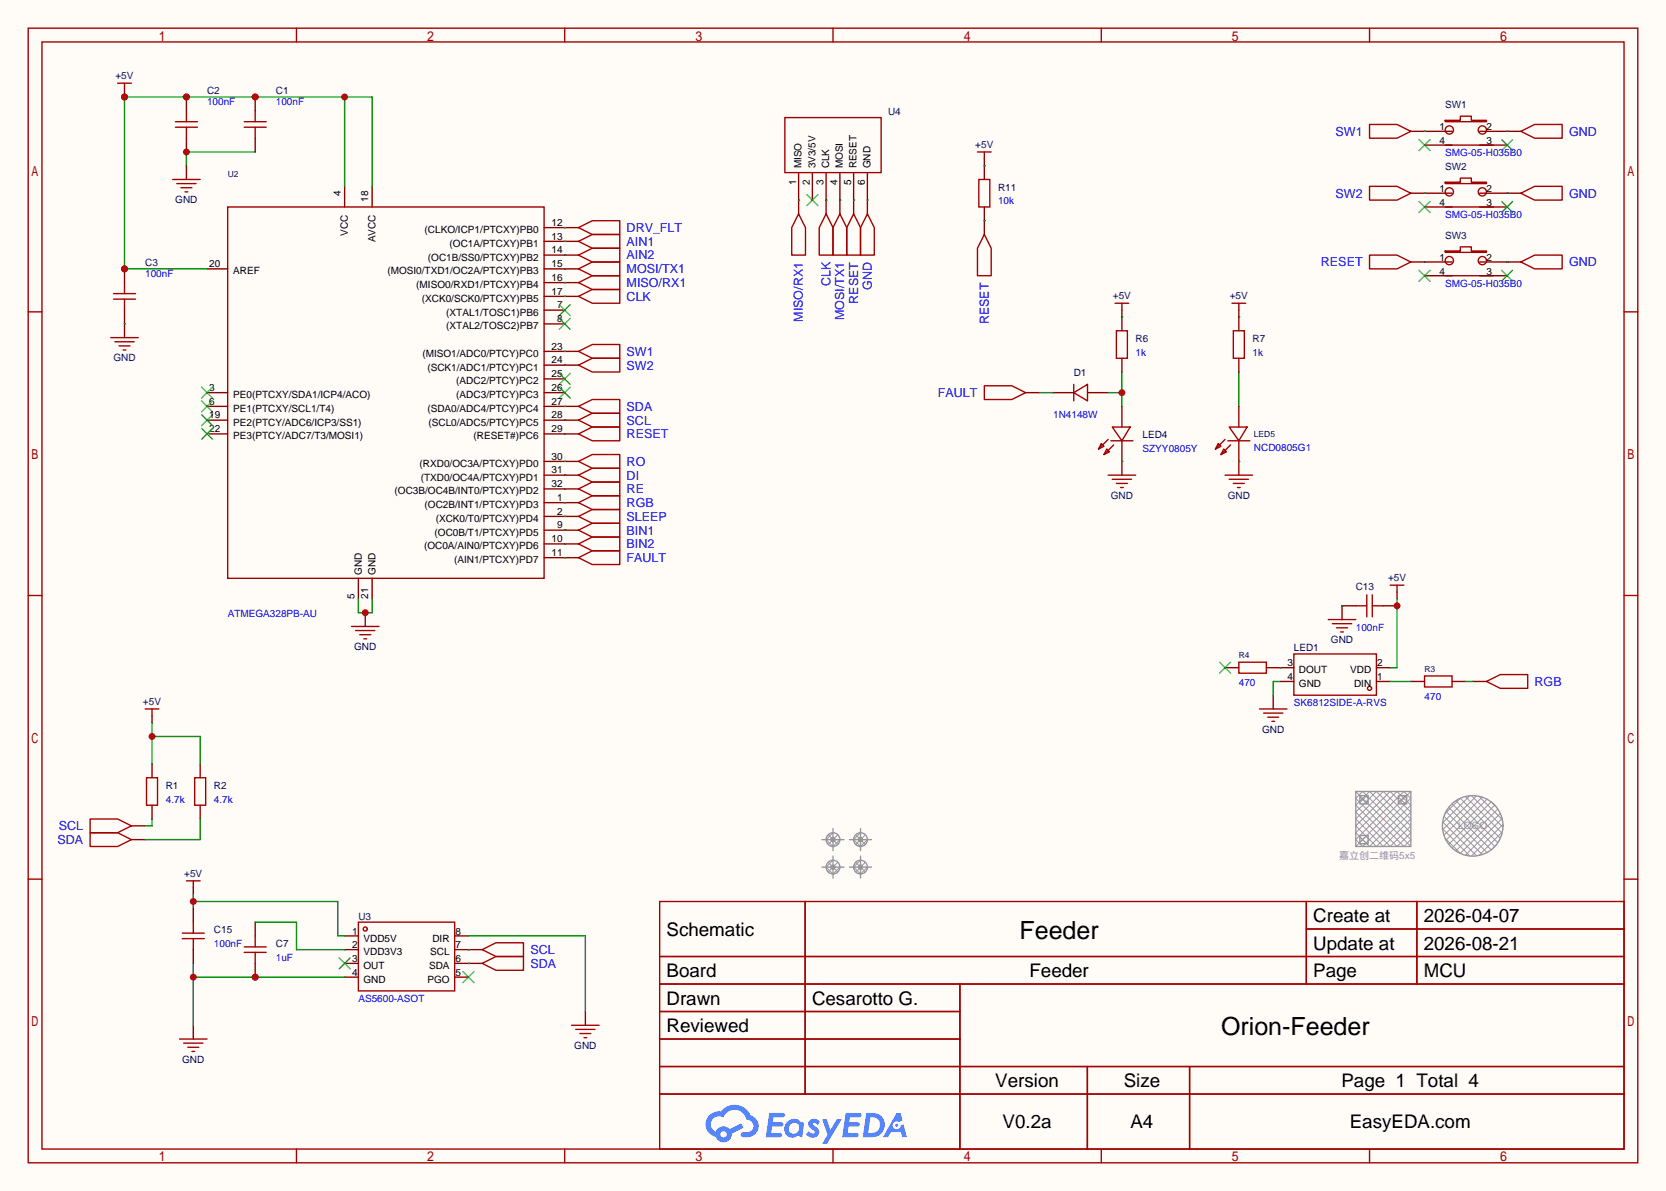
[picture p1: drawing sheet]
<svg xmlns="http://www.w3.org/2000/svg" width="308mm" height="220mm" viewBox="0 0 308 220" stroke-linecap="round" stroke-linejoin="round" font-family="sans-serif">
<path d="M0 0h307.6v220h-307.6z" fill="#fffcf7"/>
<g fill="none" stroke="#a10000" stroke-width=".25">
<path d="M5.2 5.2h297.2v209.6h-297.2zM7.7 7.7h292.1v204.5h-292.1zM54.7 5.2v2.5M104.3 5.2v2.5M153.8 5.2v2.5M203.3 5.2v2.5M252.9 5.2v2.5M5.2 57.6h2.5M299.8 57.6h2.6M5.2 110h2.5M299.8 110h2.6M5.2 162.4h2.5"/>
<path d="M121.8 166.5h178v45.7h-178zM121.8 176.7h178M148.7 166.5v35.6M241.2 166.5v15.2M241.2 171.6h58.6M261.6 166.5v15.2M299.8 162.4h2.6M121.8 181.7h178M121.8 186.8h55.4M121.8 197h178M121.8 191.9h55.4M177.2 181.7v30.5"/>
<path d="M200.8 197v15.2M219.6 197v15.2M54.7 212.2v2.6M104.3 212.2v2.6M121.8 202.1h178M153.8 212.2v2.6M203.3 212.2v2.6M252.9 212.2v2.6"/>
</g>
<g fill="#5487ff">
<path d="M149.5 206.9a1.3 1.3 0 0 1 1.9 .3l-.4 .6a.54 .54 0 0 0-1-.2l.2 .2a1.58 1.58 0 0 1 1 1.5 1.43 1.43 0 0 1-2.4 .2l.5-.6a.64 .64 0 0 0 .5 .5 .64 .64 0 0 0 .6-.3l-.1-.3a1.6 1.6 0 0 1-1.1-1.5z"/>
<path d="M151.8 206.7h.8l.7 2 1.2-2h.9l-2.7 4.5h-.9l1-1.6z"/>
<path d="M142 205.5h1.7a1.31 1.31 0 0 1 1.2 .2 .4 .4 0 0 1-.3 .6h-1.8l-.1 1h1.6a.4 .4 0 0 1 .3 .4 .4 .4 0 0 1-.4 .4h-1.6l-.2 1.2 .8-.1a1.23 1.23 0 0 1 1.2 .2 .39 .39 0 0 1-.4 .6h-2.6z"/>
<path d="M156.1 205.5h1.7a1.32 1.32 0 0 1 1.2 .2 .39 .39 0 0 1-.3 .6h-1.8l-.1 1h1.6a.4 .4 0 0 1 .4 .4 .4 .4 0 0 1-.5 .4h-1.6l-.2 1.1h.8a1.23 1.23 0 0 1 1.2 .2 .39 .39 0 0 1-.4 .6h-2.6z"/>
<path d="M165.5 205.6h.8l.3 1.3-.6 .3a.75 .75 0 0 0-1.1 .3 .75 .75 0 0 0 .5 1.1 .75 .75 0 0 0 .9-.7l.5-.3 .6 2.4h-.8l-.3-.9h-1.8l-.5 .9h-1z"/>
<path d="M159.9 205.6l-.6 4.4h1.4a2.27 2.27 0 0 0 2.7-2.3 2.27 2.27 0 0 0-2.7-2.1zM160.7 206.3a1.5 1.5 0 0 1 1.8 1.6 1.5 1.5 0 0 1-1.9 1.3h-.3z"/>
<path d="M145.4 207.2a1.62 1.62 0 0 0-.4 2.1 1.62 1.62 0 0 0 2 .6l.3-.2 .4 .2 .4 .1 .3-2.4-.1-.3-.5-.1a1.58 1.58 0 0 0-2.4 0zM146 207.7a.99 .99 0 0 1 1.6 .3 .99 .99 0 0 1-.9 1.4 .94 .94 0 0 1-1-.6 .94 .94 0 0 1 .3-1.1z"/>
<path d="M131 206a2.37 2.37 0 0 0 1.1 4 1.54 1.54 0 0 0 1.8 1 1.54 1.54 0 0 0 1.2-1.6l2.2-1.1-.5-.8-2.1 1a1.57 1.57 0 0 0-2.6 .5 1.5 1.5 0 0 1-.7-2.1 1.5 1.5 0 0 1 2.2-.5 2.23 2.23 0 0 1 2.3-1.4 2.23 2.23 0 0 1 2 1.8 1.16 1.16 0 0 1 1.2 1.1 1.16 1.16 0 0 1-1.1 1.2h-.7a.47 .47 0 0 0-.5 .4 .47 .47 0 0 0 .4 .5 2.23 2.23 0 0 0 2.2-.6 2.23 2.23 0 0 0 .5-2.3 2.16 2.16 0 0 0-1.3-1.1 3.2 3.2 0 0 0-5.5-.7l-1.1 .1zM133 209.5a.6 .6 0 0 1 1.2 0 .6 .6 0 0 1-1.2 0z"/>
<circle cx="165.6" cy="207.8" r=".28"/>
</g>
<g fill="none" stroke="#a10000" stroke-width=".25">
<path d="M42 38.2h58.5v68.6h-58.5zM64.9 115.7h5.1M65.7 116.5h3.5M66.4 117.2h2.1M67.2 118h.5M238.9 120.8h15.2v7.6h-15.2zM33.1 191.9h5.1M33.9 192.7h3.6M34.7 193.4h2M35.4 194.2h.5M105.5 189.4h5.1M106.3 190.1h3.6"/>
<path d="M107.1 190.9h2M107.8 191.6h.5"/>
<circle cx="252.9" cy="127.1" r=".38"/>
</g>
<g fill="none" stroke="#870000" stroke-width=".25">
<path d="M63.6 34.4v3.8M68.7 34.4v3.8M38.2 49.7h3.8M100.5 57.3h3.8M100.5 59.8h3.8M100.5 49.7h3.8M100.5 42h3.8M100.5 44.6h3.8M100.5 47.1h3.8M100.5 52.2h3.8M100.5 54.7h3.8M38.2 72.5h3.8"/>
<path d="M38.2 75.1h3.8M38.2 77.6h3.8M100.5 72.5h3.8M100.5 75.1h3.8M100.5 64.9h3.8M100.5 67.4h3.8M100.5 70h3.8M100.5 77.6h3.8M38.2 80.1h3.8M100.5 92.8h3.8M100.5 95.4h3.8M100.5 97.9h3.8"/>
<path d="M100.5 85.2h3.8M100.5 87.8h3.8M100.5 80.1h3.8M100.5 90.3h3.8M66.2 106.8v3.8M67.4 113.2v2.5M68.7 106.8v3.8M100.5 100.5h3.8M100.5 103h3.8M236.3 125.9h2.6M236.3 123.3h2.6M254.1 125.9h2.6"/>
<path d="M254.1 123.3h2.6M35.7 189.4v2.5M108.1 186.8v2.6"/>
</g>
<g fill="none" stroke="#3c3" stroke-width=".25">
<path d="M103.3 56.3l2 2M103.3 58.8l2 2M105.3 56.3l-2 2M105.3 58.8l-2 2M37.2 71.5l2 2M37.2 74l2 2.1M37.2 79.1l2 2.1M37.2 76.6l2 2M39.2 71.5l-2 2M39.2 74l-2 2.1M39.2 79.1l-2 2.1M39.2 76.6l-2 2"/>
<path d="M103.3 69l2 2M103.3 71.5l2 2M105.3 69l-2 2M105.3 71.5l-2 2"/>
</g>
<path d="M66.2 110.6v2.6h2.5v-2.6" fill="none" stroke="#008700" stroke-width=".25"/>
<circle cx="67.4" cy="113.2" r=".63" fill="#c00"/>
<path d="M63.6 17.9v16.5M68.7 34.4v-16.5h-45.7v31.8h15.2" fill="none" stroke="#008700" stroke-width=".25"/>
<g fill="#c00">
<circle cx="63.6" cy="17.9" r=".63"/>
<circle cx="47.1" cy="17.9" r=".63"/>
<circle cx="34.4" cy="17.9" r=".63"/>
<circle cx="23" cy="17.9" r=".63"/>
<circle cx="23" cy="49.7" r=".63"/>
</g>
<path d="M47.1 28.1h-12.7v2.5" fill="none" stroke="#008700" stroke-width=".25"/>
<path d="M23 16.6v1.3M34.4 30.6v2.5" fill="none" stroke="#870000" stroke-width=".25"/>
<path d="M31.9 33.1h5.1M32.6 33.9h3.6M33.4 34.7h2M34.2 35.4h.5" fill="none" stroke="#a10000" stroke-width=".25"/>
<circle cx="23" cy="17.9" r=".63" fill="#c00"/>
<g fill="none" stroke="#a10000" stroke-width=".25">
<path d="M21.7 15.4h2.6M23 15.4v1.2M144.9 21.7h17.8v10.2h-17.8zM152.5 39.5l1.3 2.5v5.1h-2.5v-5.1zM157.6 39.5l1.3 2.5v5.1h-2.6v-5.1zM160.1 39.5l1.3 2.5v5.1h-2.5v-5.1zM252.9 23h5l2.6 1.3-2.6 1.2h-5zM252.9 34.4h5l2.6 1.3-2.6 1.3h-5zM280.8 35.7l2.5-1.3h5.1v2.6h-5.1zM280.8 24.3l2.5-1.3h5.1v2.5h-5.1zM106.8 49.7l2.5-1.3h5.1v2.5h-5.1zM106.8 52.2l2.5-1.3h5.1v2.6h-5.1z"/>
<path d="M106.8 54.7l2.5-1.2h5.1v2.5h-5.1zM106.8 44.6l2.5-1.3h5.1v2.5h-5.1zM106.8 47.1l2.5-1.3h5.1v2.6h-5.1zM205.9 56h2.5M207.1 56v1.3M252.9 47.1h5l2.6 1.3-2.6 1.3h-5zM280.8 48.4l2.5-1.3h5.1v2.6h-5.1zM20.4 62.4h5.1M21.2 63.1h3.6M22 63.9h2M22.7 64.6h.5M106.8 64.9l2.5-1.3h5.1v2.6h-5.1z"/>
<path d="M106.8 75.1l2.5-1.3h5.1v2.5h-5.1zM106.8 77.6l2.5-1.3h5.1v2.6h-5.1zM106.8 67.4l2.5-1.2h5.1v2.5h-5.1zM181.7 71.2h5.1l2.6 1.3-2.6 1.3h-5.1zM198.2 72.5l2.6-1.5v3zM198.2 71v3M106.8 80.1l2.5-1.2h5.1v2.5h-5.1zM106.8 85.2l2.5-1.3h5.1v2.6h-5.1zM106.8 87.8l2.5-1.3h5.1v2.5h-5.1zM106.8 90.3l2.5-1.3h5.1v2.6h-5.1zM106.8 92.8l2.5-1.2h5.1v2.5h-5.1zM106.8 97.9l2.5-1.3h5.1v2.6h-5.1z"/>
<path d="M106.8 100.5l2.5-1.3h5.1v2.5h-5.1zM106.8 103l2.5-1.3h5.1v2.6h-5.1zM245.2 114.4h5.1M246 115.2h3.6M246.8 116h2M247.5 116.7h.5M256.7 108.1h2.5M257.9 108.1v1.2M26.8 130.9h2.5M28.1 130.9v1.3M228.7 122.3h5.1v2h-5.1zM232.5 130.9h5.1"/>
<path d="M233.3 131.7h3.6M234.1 132.5h2M234.8 133.2h.5M263 124.8h5.1v2.1h-5.1zM274.4 125.9l2.6-1.3h5.1v2.5h-5.1zM16.6 153.8h5.1l2.6 1.3-2.6 1.2h-5.1zM16.6 151.3h5.1l2.6 1.2-2.6 1.3h-5.1zM34.4 162.7h2.6M35.7 162.7v1.3M89 177.9l2.6-1.2h5v2.5h-5zM89 175.4l2.6-1.3h5v2.6h-5z"/>
</g>
<g fill="none" stroke="#870000" stroke-width=".25">
<path d="M147.4 31.9v5.1M150 31.9v5.1M152.5 31.9v7.6M155.1 31.9v5.1M157.6 31.9v7.6M160.1 31.9v7.6M260.5 24.3h2.5M260.5 35.7h2.5M278.3 24.3h2.5M278.3 35.7h2.5M23 59.8v2.6M104.3 49.7h2.5"/>
<path d="M104.3 52.2h2.5M104.3 54.7h2.5M104.3 44.6h2.5M104.3 47.1h2.5M207.1 57.3v1.2M260.5 48.4h2.5M278.3 48.4h2.5M104.3 64.9h2.5M104.3 75.1h2.5M104.3 77.6h2.5M104.3 67.4h2.5M189.4 72.5h2.5"/>
<path d="M194.4 72.5h3.8M200.8 72.5h3.8M104.3 80.1h2.5M104.3 85.2h2.5M104.3 87.8h2.5M104.3 90.3h2.5M104.3 92.8h2.5M104.3 97.9h2.5M104.3 100.5h2.5M104.3 103h2.5M247.8 111.9v2.5M257.9 109.3v1.3"/>
<path d="M28.1 132.2v1.3M226.2 123.3h2.5M233.8 123.3h2.5M235.1 128.4v2.5M260.5 125.9h2.5M268.1 125.9h2.5M271.9 125.9h2.5M24.3 155.1h2.5M24.3 152.5h2.5M35.7 164v1.2M86.5 177.9h2.5M86.5 175.4h2.5"/>
</g>
<g fill="none" stroke="#008700" stroke-width=".25">
<path d="M152.5 37h.1M157.6 37h.1M160.1 37h.1M104.3 49.7h.1M104.3 52.2h.1M104.3 54.7h.1M104.3 44.6h.1M104.3 47.1h.1M104.3 64.9h.1M104.3 67.4h.1M191.9 72.5h2.5M204.6 72.5h2.5"/>
<path d="M207.1 68.7v6.4M104.3 80.1h.1M104.3 87.8h.1M104.3 85.2h.1M104.3 90.3h.1M104.3 92.8h.1M104.3 97.9h.1M104.3 100.5h.1M104.3 103h.1M257.9 110.6v12.7h-1.2M236.3 125.9h-1.2v2.5M256.7 125.9h3.8"/>
<path d="M270.6 125.9h1.3"/>
</g>
<path d="M149 35.9l2 2.1M151 35.9l-2 2.1M225.2 122.3l2 2M227.2 122.3l-2 2" fill="none" stroke="#3c3" stroke-width=".25"/>
<circle cx="207.1" cy="72.5" r=".63" fill="#c00"/>
<g fill="none" stroke="#a10000" stroke-width=".25">
<path d="M147.4 39.5l1.3 2.5v5.1h-2.5v-5.1zM155.1 39.5l1.2 2.5v5.1h-2.5v-5.1zM180.5 28.1h2.5M181.7 28.1v1.2M106.8 42l2.5-1.2h5.1v2.5h-5.1zM181.7 43.3l1.3 2.5v5.1h-2.5v-5.1zM227.5 56h2.5M228.7 56v1.3M205.4 78.9h3.3l-1.6 2.5zM226.9 78.9h3.4l-1.6 2.5zM106.8 95.4l2.5-1.3h5.1v2.5h-5.1zM203.3 81.9l.5 .5-1 .5z"/>
<path d="M204.3 82.9l.6 .5-1.1 .5zM204.6 81.2l-1.8 1.7M204.6 87.8h5.1M205.1 81.4h4.1M205.4 88.5h3.5M205.6 82.2l-1.8 1.7M206.1 89.3h2.1M206.9 90h.5M224.9 81.9l.5 .5-1 .5zM225.9 82.9l.5 .5-1 .5zM226.2 87.8h5.1M226.2 81.2l-1.8 1.7"/>
<path d="M226.7 81.4h4.1M226.9 88.5h3.6M227.2 82.2l-1.8 1.7M227.7 89.3h2M228.5 90h.5"/>
</g>
<path d="M147.4 37v2.5M155.1 37v2.5M181.7 29.3v1.3M104.3 42h2.5M181.7 40.8v2.5M228.7 57.3v1.2M207.1 75.1v3.8M228.7 75.1v3.8M104.3 95.4h2.5M207.1 81.4v6.4M228.7 81.4v6.4" fill="none" stroke="#870000" stroke-width=".25"/>
<path d="M147.4 37h.1M155.1 37h.1M104.3 42h.1M228.7 68.7v6.4M104.3 95.4h.1M207.1 85.2h.1M228.7 85.2h.1" fill="none" stroke="#008700" stroke-width=".25"/>
<path d="M153.8 154.8v.3" fill="none" stroke="#999" stroke-width=".25"/>
<circle cx="153.8" cy="155.1" r=".51" fill="#999"/>
<path d="M152.9 154.2l1.8 1.8M153.8 153.8l-1.3 1.3 1.3 1.2 1.3-1.2M154.7 154.2l-1.8 1.8" fill="none" stroke="#999" stroke-width=".18"/>
<g fill="none" stroke="#999" stroke-width=".25">
<path d="M151.8 155.1h4M153.8 153v4.1M158.9 154.8v.3"/>
<circle cx="153.8" cy="155.1" r="1.27"/>
</g>
<circle cx="158.9" cy="155.1" r=".51" fill="#999"/>
<path d="M158 154.2l1.8 1.8M158.9 153.8l-1.3 1.3 1.3 1.2 1.2-1.2M159.8 154.2l-1.8 1.8" fill="none" stroke="#999" stroke-width=".18"/>
<g fill="none" stroke="#999" stroke-width=".25">
<path d="M153.8 159.9v.2M156.8 155.1h4.1M158.9 153v4.1"/>
<circle cx="158.9" cy="155.1" r="1.27"/>
</g>
<circle cx="153.8" cy="160.1" r=".51" fill="#999"/>
<path d="M152.9 159.2l1.8 1.8M153.8 158.9l-1.3 1.2 1.3 1.3 1.3-1.3M154.7 159.2l-1.8 1.8" fill="none" stroke="#999" stroke-width=".18"/>
<g fill="none" stroke="#999" stroke-width=".25">
<path d="M153.8 158.1v4.1M158.9 159.9v.2M151.8 160.1h4"/>
<circle cx="153.8" cy="160.1" r="1.27"/>
</g>
<circle cx="158.9" cy="160.1" r=".51" fill="#999"/>
<path d="M158 159.2l1.8 1.8M158.9 158.9l-1.3 1.2 1.3 1.3 1.2-1.3M159.8 159.2l-1.8 1.8" fill="none" stroke="#999" stroke-width=".18"/>
<g fill="none" stroke="#999" stroke-width=".25">
<path d="M158.9 158.1v4.1M156.8 160.1h4.1"/>
<circle cx="158.9" cy="160.1" r="1.27"/>
</g>
<path d="M104.3 75.1h.1M104.3 77.6h.1M28.1 133.5v7.6M28.1 136h8.9v5.1M28.1 151.3v1.2h-1.3M37 151.3v3.8h-10.2" fill="none" stroke="#008700" stroke-width=".25"/>
<path d="M28.1 141.1v2.5M28.1 148.7v2.6M37 141.1v2.5M37 148.7v2.6" fill="none" stroke="#870000" stroke-width=".25"/>
<path d="M27.1 143.6h2v5.1h-2zM35.9 143.6h2.1v5.1h-2.1z" fill="none" stroke="#a10000" stroke-width=".25"/>
<circle cx="28.1" cy="136" r=".63" fill="#c00"/>
<g fill="none" stroke="#a10000" stroke-width=".25">
<path d="M66.2 170.3h17.7v12.7h-17.7z"/>
<circle cx="67.4" cy="171.6" r=".38"/>
</g>
<path d="M63.6 172.8h2.6M63.6 175.4h2.6M63.6 177.9h2.6M83.9 172.8h2.6M83.9 175.4h2.6M83.9 177.9h2.6M63.6 180.5h2.6M83.9 180.5h2.6" fill="none" stroke="#870000" stroke-width=".25"/>
<path d="M62.6 176.9l2 2M64.6 176.9l-2 2M85.5 179.5l2 2M87.5 179.5l-2 2" fill="none" stroke="#3c3" stroke-width=".25"/>
<path d="M35.7 177.9v11.5M86.5 175.4h.1M86.5 177.9h.1M35.7 180.5h27.9" fill="none" stroke="#008700" stroke-width=".25"/>
<g fill="#c00">
<circle cx="47.1" cy="180.5" r=".63"/>
<circle cx="35.7" cy="180.5" r=".63"/>
</g>
<path d="M35.7 166.5h26.7v6.3h1.2M35.7 165.2v2.6" fill="none" stroke="#008700" stroke-width=".25"/>
<circle cx="35.7" cy="166.5" r=".63" fill="#c00"/>
<path d="M45.1 175.9h4" fill="none" stroke="#a10000" stroke-width=".25"/>
<path d="M47.1 177.9v2.6" fill="none" stroke="#870000" stroke-width=".25"/>
<circle cx="47.1" cy="180.5" r=".63" fill="#c00"/>
<g fill="none" stroke="#a10000" stroke-width=".25">
<path d="M45.1 23.5h4M45.1 22.5h4M47.1 20.4v2.1M266.8 22.2h2.8v-.7h2.1v.7h2.7v.3h-7.6zM266.8 33.7h2.8v-.8h2.1v.8h2.7v.2h-7.6zM266.8 26.8h8.9M266.8 38.2h8.9M266.8 46.4h2.8v-.8h2.1v.8h2.7v.2h-7.6zM266.8 50.9h8.9M45.1 174.9h4M47.1 172.8v2.1M47.1 175.9v2"/>
<circle cx="267.6" cy="35.4" r=".76"/>
<circle cx="267.6" cy="24" r=".76"/>
<circle cx="273.7" cy="35.4" r=".76"/>
<circle cx="273.7" cy="24" r=".76"/>
<circle cx="267.6" cy="48.1" r=".76"/>
<circle cx="273.7" cy="48.1" r=".76"/>
</g>
<g fill="none" stroke="#870000" stroke-width=".25">
<path d="M47.1 17.9v2.5M47.1 25.5v2.6M263 26.8h5.1M263 24.3h5.1M263 38.2h5.1M263 35.7h5.1M273.2 26.8h5.1M273.2 24.3h5.1M273.2 38.2h5.1M273.2 35.7h5.1M263 50.9h5.1M263 48.4h5.1"/>
<path d="M273.2 50.9h5.1M273.2 48.4h5.1M47.1 170.3v2.5"/>
</g>
<path d="M263 24.3h.1M263 35.7h.1M278.3 35.7h.1M278.3 24.3h.1M263 48.4h.1M278.3 48.4h.1M236.3 123.3h.1M47.1 170.3h7.6v5.1h8.9M86.5 172.8h21.6v14" fill="none" stroke="#008700" stroke-width=".25"/>
<path d="M262 25.8l2 2M262 37.2l2 2M264 25.8l-2 2M264 37.2l-2 2M277.2 25.8l2.1 2M277.2 37.2l2.1 2M279.3 25.8l-2.1 2M279.3 37.2l-2.1 2M262 49.9l2 2M264 49.9l-2 2M277.2 49.9l2.1 2M279.3 49.9l-2.1 2" fill="none" stroke="#3c3" stroke-width=".25"/>
<circle cx="47.1" cy="17.9" r=".63" fill="#c00"/>
<path d="M32.4 23.5h4M47.1 23.5v2" fill="none" stroke="#a10000" stroke-width=".25"/>
<path d="M34.4 25.5v2.6" fill="none" stroke="#870000" stroke-width=".25"/>
<circle cx="34.4" cy="28.1" r=".63" fill="#c00"/>
<path d="M32.4 22.5h4M34.4 20.4v2.1" fill="none" stroke="#a10000" stroke-width=".25"/>
<path d="M34.4 17.9v2.5" fill="none" stroke="#870000" stroke-width=".25"/>
<circle cx="34.4" cy="17.9" r=".63" fill="#c00"/>
<path d="M34.4 23.5v2M21 55.2h4M21 54.2h4M23 52.2v2" fill="none" stroke="#a10000" stroke-width=".25"/>
<path d="M23 49.7v2.5M23 57.3v2.5" fill="none" stroke="#870000" stroke-width=".25"/>
<circle cx="23" cy="49.7" r=".63" fill="#c00"/>
<path d="M23 55.2v2.1M253.4 109.9v4" fill="none" stroke="#a10000" stroke-width=".25"/>
<path d="M23 59.8h.1" fill="none" stroke="#008700" stroke-width=".25"/>
<path d="M255.4 111.9h2.5" fill="none" stroke="#870000" stroke-width=".25"/>
<circle cx="257.9" cy="111.9" r=".63" fill="#c00"/>
<path d="M180.7 33.1h2.1v5.1h-2.1zM206.1 61.1h2.1v5.1h-2.1zM227.7 61.1h2v5.1h-2zM250.3 111.9h2M252.3 109.9v4M253.4 111.9h2M33.7 172.3h4M33.7 173.4h4M35.7 170.3v2M35.7 173.4v2" fill="none" stroke="#a10000" stroke-width=".25"/>
<path d="M181.7 30.6v2.5M181.7 38.2v2.6M207.1 58.5v2.6M228.7 58.5v2.6M207.1 66.2v2.5M228.7 66.2v2.5M247.8 111.9h2.5M35.7 167.8v2.5M35.7 175.4v2.5" fill="none" stroke="#870000" stroke-width=".25"/>
<path d="M181.7 30.6h.1M181.7 40.8h.1M207.1 58.5h.1M228.7 58.5h.1M247.8 111.9h.1" fill="none" stroke="#008700" stroke-width=".25"/>
<g fill="none" stroke="#999" stroke-width=".18">
<path d="M250.3 148.7l2.6-2.5 7.6 7.6-2.6 2.5zM250.3 151.3l5.1-5.1 5.1 5.1-5.1 5zM250.3 152.5l6.4-6.3 3.8 3.8-6.4 6.3zM250.3 155.1l8.9-8.9 1.3 1.2-8.9 8.9zM250.3 146.2l10.2 10.1M251.1 147.2l1.2 1.3M251.6 146.2l8.9 8.9-1.3 1.2-8.9-8.9zM252.1 146.9l.5 .5M252.3 146.9l-1.2 1.3M252.6 148l-.5 .5M254.1 146.2l6.4 6.3-3.8 3.8-6.4-6.3zM257.9 146.2l2.6 2.5-7.6 7.6-2.6-2.5z"/>
<path d="M258.2 147.2l1.3 1.3M259.2 146.9l.5 .5M259.5 146.9l-1.3 1.3M259.7 148l-.5 .5M260.5 146.2l-10.2 10.1M266.3 153.1l5.1 5M266.4 151.8l6.2 6.3M266.6 150.8l7.1 7M266.8 154.8l2.9 2.8M267 149.9l7.5 7.6M267.5 149.1l7.8 7.9M268.1 148.5l7.9 7.8"/>
<path d="M268.8 147.9l7.7 7.7M269.6 147.4l7.4 7.4M269.7 147.4l-2.9 2.9M270.6 147.1l6.7 6.8M271.4 147l-5.1 5M271.7 146.9l5.8 5.9M272.6 147l-6.2 6.2M273 147.1l4.4 4.3M273.7 147.2l-7.1 7.1M274.5 147.6l-7.5 7.6M275.3 148.1l-7.8 7.8M275.5 148.3l.7 .6"/>
<path d="M276 148.7l-7.9 7.9M276.2 156.1l-.7 .7M276.5 149.4l-7.7 7.8M277 150.2l-7.4 7.4M277.3 151.2l-6.7 6.7M277.4 153.7l-4.4 4.3M277.5 152.3l-5.8 5.8"/>
</g>
<g fill="none" stroke="#999" stroke-width=".25">
<path d="M250.3 146.2h10.2v10.1h-10.2zM251.1 146.9h1.5v1.6h-1.5zM251.1 154.3h1.5v1.5h-1.5zM258.2 146.9h1.5v1.6h-1.5z"/>
<circle cx="271.9" cy="152.5" r="5.6"/>
</g>
<g font-size="4.6">
<text x="188.2" y="173.4">Feeder</text>
<text x="225.4" y="191.2">Orion-Feeder</text>
</g>
<g font-size="3.5">
<text x="123.1" y="172.8">Schematic</text>
<text x="242.5" y="170.3">Create at</text>
<text x="262.9" y="170.3">2026-04-07</text>
<text x="242.5" y="175.4">Update at</text>
<text x="262.9" y="175.4">2026-08-21</text>
<text x="123.1" y="180.5">Board</text>
<text x="123.1" y="185.5">Drawn</text>
<text x="149.9" y="185.5">Cesarotto G.</text>
<text x="190.1" y="180.5">Feeder</text>
<text x="242.5" y="180.5">Page</text>
<text x="262.9" y="180.5">MCU</text>
<text x="123.1" y="190.6">Reviewed</text>
<text x="183.8" y="200.8">Version</text>
<text x="207.5" y="200.8">Size</text>
<text x="247.7" y="200.8">Page 1 Total 4</text>
<text x="185.1" y="208.4">V0.2a</text>
<text x="208.7" y="208.4">A4</text>
<text x="249.2" y="208.4">EasyEDA.com</text>
</g>
<g font-size="2.3" fill="#00f">
<text x="246.6" y="25.1">SW1</text>
<text x="289.7" y="25.1">GND</text>
<text x="246.6" y="36.5">SW2</text>
<text x="289.7" y="36.5">GND</text>
<text x="115.7" y="45.4">AIN1</text>
<text x="115.7" y="47.9">AIN2</text>
<text x="115.7" y="42.8">DRV_FLT</text>
<text x="115.7" y="50.5">MOSI/TX1</text>
<text x="115.7" y="53">MISO/RX1</text>
<text x="153.3" y="52.9" transform="rotate(-90 153.3 52.9)">CLK</text>
<text x="161" y="53.5" transform="rotate(-90 161 53.5)">GND</text>
<text x="243.9" y="49.2">RESET</text>
<text x="289.7" y="49.2">GND</text>
<text x="115.7" y="55.5">CLK</text>
<text x="148.3" y="59.4" transform="rotate(-90 148.3 59.4)">MISO/RX1</text>
<text x="155.9" y="59.2" transform="rotate(-90 155.9 59.2)">MOSI/TX1</text>
<text x="158.4" y="56.1" transform="rotate(-90 158.4 56.1)">RESET</text>
<text x="182.5" y="59.9" transform="rotate(-90 182.5 59.9)">RESET</text>
<text x="115.7" y="65.7">SW1</text>
<text x="115.7" y="68.2">SW2</text>
<text x="115.7" y="75.9">SDA</text>
<text x="173.2" y="73.3">FAULT</text>
<text x="115.7" y="80.9">RESET</text>
<text x="115.7" y="78.4">SCL</text>
<text x="115.7" y="86">RO</text>
<text x="115.7" y="88.6">DI</text>
<text x="115.7" y="91.1">RE</text>
<text x="115.7" y="93.6">RGB</text>
<text x="115.7" y="98.7">BIN1</text>
<text x="115.7" y="101.3">BIN2</text>
<text x="115.7" y="96.2">SLEEP</text>
<text x="115.7" y="103.8">FAULT</text>
<text x="283.3" y="126.7">RGB</text>
<text x="10.6" y="155.9">SDA</text>
<text x="10.9" y="153.3">SCL</text>
<text x="97.9" y="178.7">SDA</text>
<text x="97.9" y="176.2">SCL</text>
</g>
<g font-size="1.8" fill="#000080">
<text x="21.3" y="14.7">+5V</text>
<text x="38.2" y="17.4">C2</text>
<text x="50.9" y="17.4">C1</text>
<text x="164" y="21.3">U4</text>
<text x="266.8" y="20">SW1</text>
<text x="180.1" y="27.4">+5V</text>
<text x="184.3" y="35.2">R11</text>
<text x="266.8" y="31.4">SW2</text>
<text x="32.4" y="37.5">GND</text>
<text x="266.8" y="44.1">SW3</text>
<text x="26.8" y="49.2">C3</text>
<text x="205.5" y="55.3">+5V</text>
<text x="227.1" y="55.3">+5V</text>
<text x="209.7" y="63.2">R6</text>
<text x="231.3" y="63.2">R7</text>
<text x="20.9" y="66.7">GND</text>
<text x="198.2" y="69.5">D1</text>
<text x="210.9" y="80.9">LED4</text>
<text x="205.1" y="92.1">GND</text>
<text x="226.7" y="92.1">GND</text>
<text x="256.3" y="107.4">+5V</text>
<text x="250.3" y="108.9">C13</text>
<text x="245.7" y="118.8">GND</text>
<text x="65.4" y="120.1">GND</text>
<text x="238.9" y="120.3">LED1</text>
<text x="26.4" y="130.2">+5V</text>
<text x="233" y="135.3">GND</text>
<text x="30.6" y="145.7">R1</text>
<text x="39.5" y="145.7">R2</text>
<text x="34" y="162">+5V</text>
<text x="39.5" y="172.4">C15</text>
<text x="66.2" y="169.8">U3</text>
<text x="50.9" y="174.9">C7</text>
<text x="33.6" y="196.3">GND</text>
<text x="106" y="193.7">GND</text>
</g>
<g font-size="1.8" fill="#00f">
<text x="38.2" y="19.5">100nF</text>
<text x="50.9" y="19.5">100nF</text>
<text x="266.8" y="28.9">SMG-05-H035B0</text>
<text x="184.3" y="37.8">10k</text>
<text x="266.8" y="40.3">SMG-05-H035B0</text>
<text x="26.8" y="51.2">100nF</text>
<text x="266.8" y="53">SMG-05-H035B0</text>
<text x="209.7" y="65.7">1k</text>
<text x="231.3" y="65.7">1k</text>
<text x="194.4" y="77.1">1N4148W</text>
<text x="210.9" y="83.5">SZYY0805Y</text>
<text x="231.5" y="83.2">NCD0805G1</text>
<text x="42" y="114">ATMEGA328PB-AU</text>
<text x="250.3" y="116.5">100nF</text>
<text x="228.7" y="126.7">470</text>
<text x="238.9" y="130.5">SK6812SIDE-A-RVS</text>
<text x="263" y="129.2">470</text>
<text x="30.6" y="148.3">4.7k</text>
<text x="39.5" y="148.3">4.7k</text>
<text x="39.5" y="174.9">100nF</text>
<text x="50.9" y="177.5">1uF</text>
<text x="66.2" y="185.1">AS5600-ASOT</text>
</g>
<g font-size="1.8">
<text x="265.8" y="26.6">4</text>
<text x="265.8" y="24">1</text>
<text x="274.4" y="26.6">3</text>
<text x="274.4" y="24">2</text>
<text x="147" y="34.2" transform="rotate(-90 147 34.2)">1</text>
<text x="148" y="31.1" transform="rotate(-90 148 31.1)">MISO</text>
<text x="149.5" y="34.2" transform="rotate(-90 149.5 34.2)">2</text>
<text x="150.5" y="31.1" transform="rotate(-90 150.5 31.1)">3V3/5V</text>
<text x="152.1" y="34.2" transform="rotate(-90 152.1 34.2)">3</text>
<text x="153.1" y="31.1" transform="rotate(-90 153.1 31.1)">CLK</text>
<text x="154.6" y="34.2" transform="rotate(-90 154.6 34.2)">4</text>
<text x="155.6" y="31.1" transform="rotate(-90 155.6 31.1)">MOSI</text>
<text x="157.1" y="34.2" transform="rotate(-90 157.1 34.2)">5</text>
<text x="158.2" y="31.1" transform="rotate(-90 158.2 31.1)">RESET</text>
<text x="159.7" y="34.2" transform="rotate(-90 159.7 34.2)">6</text>
<text x="160.7" y="31.1" transform="rotate(-90 160.7 31.1)">GND</text>
<text x="265.8" y="35.5">1</text>
<text x="274.4" y="35.5">2</text>
<text x="62.9" y="36.2" transform="rotate(-90 62.9 36.2)">4</text>
<text x="68" y="37.2" transform="rotate(-90 68 37.2)">18</text>
<text x="101.8" y="41.7">12</text>
<text x="265.8" y="38">4</text>
<text x="274.4" y="38">3</text>
<text x="64.2" y="43.5" transform="rotate(-90 64.2 43.5)">VCC</text>
<text x="69.3" y="44.8" transform="rotate(-90 69.3 44.8)">AVCC</text>
<text x="78.4" y="43">(CLKO/ICP1/PTCXY)PB0</text>
<text x="83" y="45.6">(OC1A/PTCXY)PB1</text>
<text x="101.8" y="44.2">13</text>
<text x="101.8" y="46.8">14</text>
<text x="38.6" y="49.3">20</text>
<text x="43.1" y="50.7">AREF</text>
<text x="71.5" y="50.7">(MOSI0/TXD1/OC2A/PTCXY)PB3</text>
<text x="76.9" y="53.2">(MISO0/RXD1/PTCXY)PB4</text>
<text x="79" y="48.1">(OC1B/SS0/PTCXY)PB2</text>
<text x="101.8" y="49.3">15</text>
<text x="101.8" y="51.9">16</text>
<text x="265.8" y="50.7">4</text>
<text x="265.8" y="48.2">1</text>
<text x="274.4" y="50.7">3</text>
<text x="274.4" y="48.2">2</text>
<text x="77.9" y="55.7">(XCK0/SCK0/PTCXY)PB5</text>
<text x="82.4" y="58.3">(XTAL1/TOSC1)PB6</text>
<text x="101.8" y="54.4">17</text>
<text x="102.9" y="56.9">7</text>
<text x="102.9" y="59.5">8</text>
<text x="78" y="65.9">(MISO1/ADC0/PTCY)PC0</text>
<text x="82.4" y="60.8">(XTAL2/TOSC2)PB7</text>
<text x="101.8" y="64.6">23</text>
<text x="78.9" y="68.4">(SCK1/ADC1/PTCY)PC1</text>
<text x="84.3" y="71">(ADC2/PTCY)PC2</text>
<text x="101.8" y="67.1">24</text>
<text x="101.8" y="69.6">25</text>
<text x="38.6" y="72.2">3</text>
<text x="38.6" y="74.7">6</text>
<text x="38.6" y="77.3">19</text>
<text x="43.1" y="73.5">PE0(PTCXY/SDA1/ICP4/ACO)</text>
<text x="43.1" y="76.1">PE1(PTCXY/SCL1/T4)</text>
<text x="78.9" y="76.1">(SDA0/ADC4/PTCY)PC4</text>
<text x="84.3" y="73.5">(ADC3/PTCY)PC3</text>
<text x="101.8" y="72.2">26</text>
<text x="101.8" y="74.7">27</text>
<text x="101.8" y="77.3">28</text>
<text x="38.6" y="79.8">22</text>
<text x="43.1" y="81.1">PE3(PTCY/ADC7/T3/MOSI1)</text>
<text x="43.1" y="78.6">PE2(PTCY/ADC6/ICP3/SS1)</text>
<text x="79.1" y="78.6">(SCL0/ADC5/PTCY)PC5</text>
<text x="87.4" y="81.1">(RESET#)PC6</text>
<text x="101.8" y="79.8">29</text>
<text x="77.5" y="86.2">(RXD0/OC3A/PTCXY)PD0</text>
<text x="77.7" y="88.8">(TXD0/OC4A/PTCXY)PD1</text>
<text x="101.8" y="84.9">30</text>
<text x="101.8" y="87.4">31</text>
<text x="101.8" y="90">32</text>
<text x="72.9" y="91.3">(OC3B/OC4B/INT0/PTCXY)PD2</text>
<text x="78.4" y="93.8">(OC2B/INT1/PTCXY)PD3</text>
<text x="102.9" y="92.5">1</text>
<text x="102.9" y="95">2</text>
<text x="78.3" y="101.5">(OC0A/AIN0/PTCXY)PD6</text>
<text x="80.2" y="98.9">(OC0B/T1/PTCXY)PD5</text>
<text x="80.5" y="96.4">(XCK0/T0/PTCXY)PD4</text>
<text x="101.8" y="100.1">10</text>
<text x="102.9" y="97.6">9</text>
<text x="66.8" y="106.2" transform="rotate(-90 66.8 106.2)">GND</text>
<text x="69.3" y="106.2" transform="rotate(-90 69.3 106.2)">GND</text>
<text x="83.8" y="104">(AIN1/PTCXY)PD7</text>
<text x="101.8" y="102.7">11</text>
<text x="65.5" y="110.6" transform="rotate(-90 65.5 110.6)">5</text>
<text x="68" y="110.6" transform="rotate(-90 68 110.6)">21</text>
<text x="237.7" y="123.1">3</text>
<text x="237.7" y="125.6">4</text>
<text x="239.8" y="124.4">DOUT</text>
<text x="249.3" y="124.4">VDD</text>
<text x="254.3" y="125.6">1</text>
<text x="254.3" y="123.1">2</text>
<text x="239.8" y="126.9">GND</text>
<text x="250" y="126.9">DIN</text>
<text x="65" y="172.6">1</text>
<text x="67.1" y="173.9">VDD5V</text>
<text x="79.8" y="173.9">DIR</text>
<text x="84.1" y="172.6">8</text>
<text x="65" y="175.2">2</text>
<text x="65" y="177.7">3</text>
<text x="67.1" y="176.4">VDD3V3</text>
<text x="67.1" y="179">OUT</text>
<text x="79.2" y="179">SDA</text>
<text x="79.4" y="176.4">SCL</text>
<text x="84.1" y="177.7">6</text>
<text x="84.1" y="175.2">7</text>
<text x="65" y="180.2">4</text>
<text x="67.1" y="181.5">GND</text>
<text x="78.9" y="181.5">PGO</text>
<text x="84.1" y="180.2">5</text>
</g>
<g font-size="1.8" fill="#999">
<text x="269.2" y="153.1">LOGO</text>
<text x="247.3" y="158.7">嘉立创二维码5x5</text>
</g>
<g font-size="1.6" fill="#000080">
<text x="42" y="32.7">U2</text>
<text x="231.5" y="80.7">LED5</text>
<text x="228.7" y="121.6">R4</text>
<text x="263" y="124.1">R3</text>
</g>
</svg>
